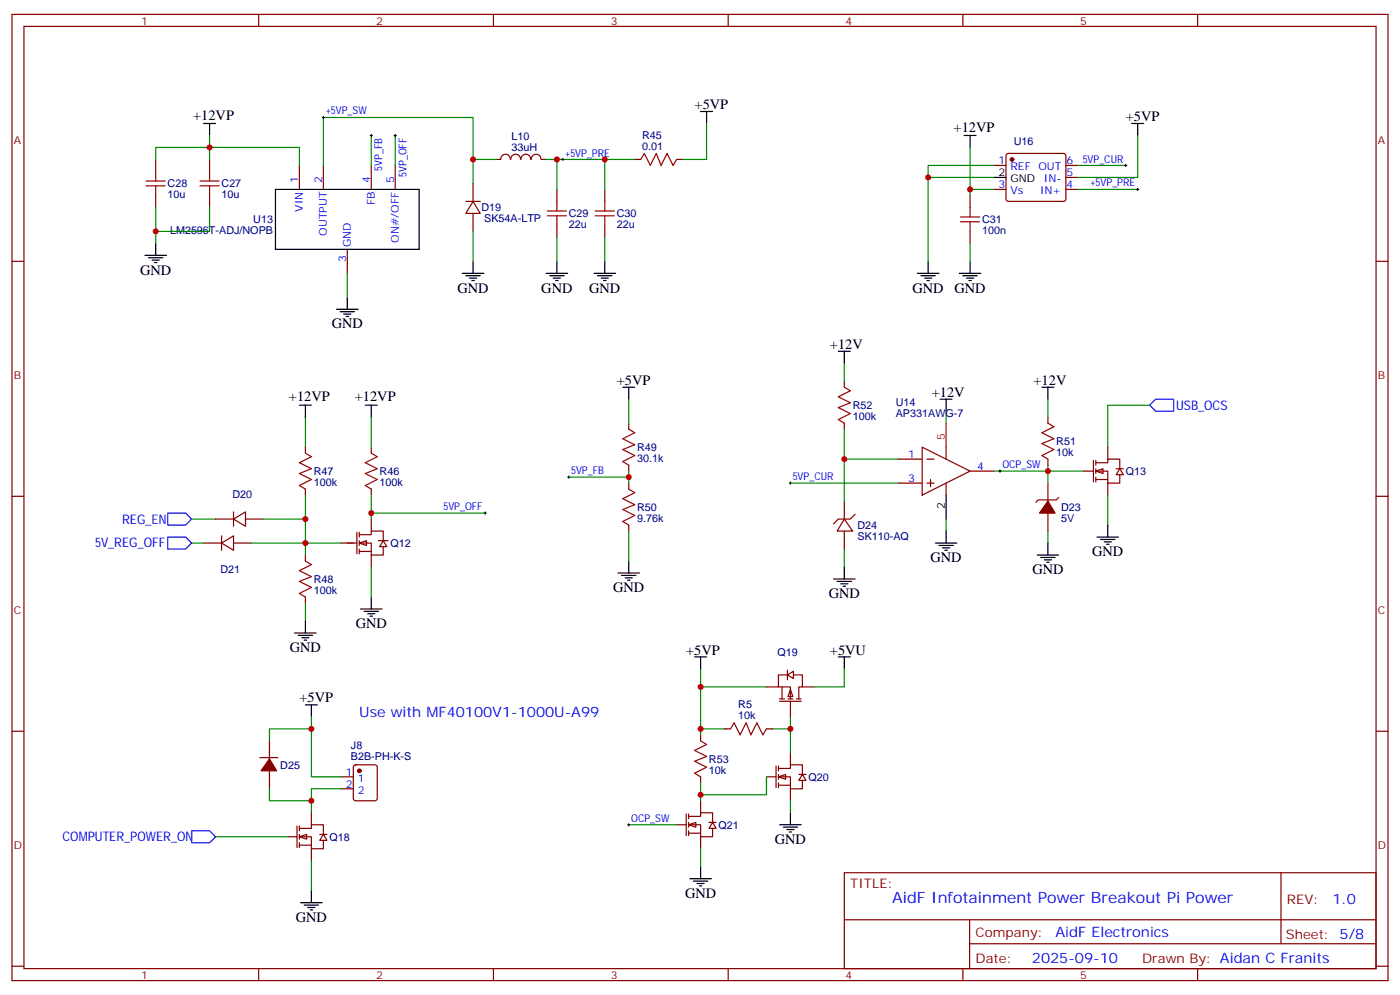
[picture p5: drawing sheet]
<svg xmlns="http://www.w3.org/2000/svg" width="412mm" height="293mm" viewBox="0 0 412 293" stroke-linecap="round" stroke-linejoin="round" font-family="sans-serif">
<g fill="none" stroke="#870000" stroke-width=".35">
<path d="M3.5 4.2h405.4v284.4h-405.4zM7.1 7.8h398.2v277.2h-398.2zM76.2 4.2v3.6M145.3 4.2v3.6M214.5 4.2v3.6M283.6 4.2v3.6M352.8 4.2v3.6M45.9 46.9v3.5M45.9 57.5v3.5M61.7 46.9v3.5M61.7 57.5v3.5M88.2 48.7v7"/>
<path d="M95.2 48.7v7M109.4 48.7v7M116.4 48.7v7M137.2 59.3h4.3M139.3 59.3l2.2 3.5h-4.3zM139.3 54v5.3M164 55.7v3.6M178.2 55.7v3.6M187 46.9h1.7M199.3 46.9h1.8M285.8 57.5v3.5M292.8 48.7h3.5"/>
<path d="M292.8 55.7h3.5M296.6 45.4l.4-.2h16.3l.5 .2 .2 .5v12.7l-.3 .5-.4 .2h-16.3l-.5-.3-.2-.4v-12.7zM314 48.7h3.5M314 55.7h3.5M314 52.2h3.5M3.5 76.9h3.6M102.3 73.4v7M139.3 62.8v5.3M164 66.3v3.5M178.2 66.3v3.5M285.8 68.1v3.5M405.3 76.9h3.6"/>
<path d="M3.5 146.1h3.6M60 159.8h5.3M63.5 152.8h5.3M65.3 159.8l3.5-2.1v4.2zM65.3 157.7v4.2M68.8 152.8l3.5-2.2v4.3zM68.8 150.6v4.3M68.8 159.8h5.3M72.3 152.8h5.3M405.3 146.1h3.6M3.5 215.2h3.6M405.3 215.2h3.6"/>
<path d="M248.7 256.8h156.6v28.2h-156.6zM377.3 256.8v20.9M248.7 270.7h156.5M285.6 277.7h119.6M285.6 270.7v14.1M3.5 284.3h3.6M76.2 285v3.6M145.3 285v3.6M214.5 285v3.6M283.6 285v3.6M352.8 285v3.6M405.3 284.3h3.6"/>
</g>
<g fill="none" stroke="#000" stroke-width=".35">
<path d="M60 36.3h3.5M61.7 36.3v3.6M206.4 32.8h3.5M208.1 32.8v3.5M284 39.9h3.5M285.8 39.9v3.5M333.4 36.3h3.5M335.1 36.3v3.6M81.1 55.7h42.4v17.7h-42.4zM292.8 52.2h3.5M42.7 75.1h6.3M43.7 75.8h4.3"/>
<path d="M44.8 76.6h2.1M45.5 77.3h.7M45.9 71.6v3.5M139.3 76.9v3.5M164 76.9v3.5M178.2 76.9v3.5M273.4 76.9v3.5M285.8 76.9v3.5M99.1 91h6.4M100.2 91.7h4.2M101.2 92.4h2.2M102 93.1h.7"/>
<path d="M102.3 87.5v3.5M136.2 80.4h6.3M137.2 81.1h4.3M138.3 81.8h2.1M139 82.6h.7M160.9 80.4h6.3M161.9 81.1h4.3M163 81.8h2.1M163.7 82.6h.7M175 80.4h6.3M176 81.1h4.3M177.1 81.8h2.1"/>
<path d="M177.8 82.6h.7M270.2 80.4h6.4M271.3 81.1h4.2M272.3 81.8h2.2M273 82.6h.8M282.6 80.4h6.3M283.6 81.1h4.3M284.7 81.8h2.1M285.4 82.6h.7"/>
</g>
<g fill="none" stroke="#a10000" stroke-width=".35">
<path d="M43 54.7h5.7M43 53.3h5.7M45.9 50.4v2.9M45.9 54.7v2.8M58.9 54.7h5.7M58.9 53.3h5.7M61.7 50.4v2.9M61.7 54.7v2.8M164 59.3v2.8M178.2 59.3v2.8M188.7 46.9l1.1-1.7 1.8 3.5 1.7-3.5 1.4 3.5 1.8-3.5 1.8 3.5 1-1.8M161.2 63.5h5.7"/>
<path d="M161.2 62.1h5.7M164 63.5v2.8M175.3 63.5h5.7M175.3 62.1h5.7M178.2 63.5v2.8M282.9 65.3h5.7M282.9 63.9h5.7M285.8 61v2.9M285.8 65.3v2.8"/>
</g>
<g fill="none" stroke="#008700" stroke-width=".35">
<path d="M61.7 39.9v7M109.4 39.9v8.8M116.4 39.9v8.8M208.1 36.3v10.6h-7M335.1 39.9v12.3h-17.6M45.9 46.9v-3.5h42.3v5.3M139.3 46.9v7.1M146.4 46.9h-7.1v-12.3h-44.1v14.1M160.5 46.9h3.5v8.8M164 46.9h14.2v8.8M178.2 46.9h8.8M285.8 43.4v12.3"/>
<path d="M292.8 55.7h-7v1.8M292.8 52.2h-19.4v24.7M292.8 48.7h-19.4v3.5M317.5 55.7h17.6M317.5 48.7h14.1M45.9 61v10.6M61.7 61v7.1h-15.8M139.3 68.1v8.8M164 69.8v7.1M178.2 69.8v7.1M285.8 71.6v5.3M102.3 80.4v7.1"/>
<path d="M56.4 152.8h7.1M56.4 159.8h3.6M77.6 152.8h12.4v7h-15.9"/>
</g>
<g fill="none" stroke="#000" stroke-width=".29">
<path d="M94.9 34.6h.7M95.2 34.2v.7M109 39.9h.7M109.4 39.5v.7M116.1 39.9h.7M116.4 39.5v.7M165.5 46.9h.7M165.8 46.6v.7M331.3 48.7h.7M331.6 48.3v.7M334.8 55.7h.7M335.1 55.4v.7"/>
<path d="M142.5 151h.7M142.9 150.6v.7"/>
</g>
<circle cx="298.1" cy="46.9" r=".53" fill="#870000" stroke="#870000" stroke-width=".35"/>
<path d="M49.4 158h5.3l1.7 1.8-1.7 1.8h-5.3zM49.4 151h5.3l1.7 1.8-1.7 1.7h-5.3z" fill="none" stroke="#00f" stroke-width=".35"/>
<g fill="#fff" stroke="#870000" stroke-width=".35">
<path d="M105.8 159.8l2.1-.7v1.4z"/>
<path d="M112.9 159.1l1 1.8h-2.1z"/>
</g>
<g fill="none" stroke="#870000" stroke-width=".35">
<path d="M90 131.6v1.7M109.4 131.6v1.7M185.2 124.5v1.8M185.2 136.9v1.7M308.7 122.8v1.7M308.7 135.1v1.8M90 143.9v1.8M100.5 159.8h4.6M105.1 156.6v6.4M105.8 157.3h3.6v-1h3.5v2.8M105.8 159.8h3.6v3.5h3.5v-2.4M105.8 156.6v1.4"/>
<path d="M105.8 159.1v1.4M109.4 143.9v1.8M109.4 152.8v3.5M111.5 159.1h2.8M185.2 142.2v1.7M185.2 154.5v1.8M308.7 142.2v5.3M308.7 151v5.3M311.9 146.4l-.8 .7h-5.2l-.7 .7M90 163.3v1.8M90 175.7v1.7M105.8 162.3h3.6"/>
<path d="M105.8 161.6v1.4M109.4 163.3v3.6"/>
</g>
<g fill="none" stroke="#008700" stroke-width=".35">
<path d="M185.2 117.5v7M308.7 117.5v5.3M90 122.8v8.8M109.4 122.8v8.8M185.2 138.6v3.6M278.7 121v3.5M308.7 136.9v1.7h-15.9M319.3 138.6h-10.6v3.6M90 145.7v7.1M100.5 159.8h-10.5v3.5M109.4 145.7v5.3M142.9 151h-33.5v1.8"/>
<path d="M167.6 140.4h17.6M185.2 156.3v8.8M278.7 152.8v3.5M308.7 156.3v3.5M326.3 145.7v8.8M90 177.4v5.3M109.4 166.9v8.8"/>
</g>
<g fill="none" stroke="#000" stroke-width=".35">
<path d="M88.2 119.2h3.5M90 119.2v3.6M107.6 119.2h3.5M109.4 119.2v3.6M183.4 113.9h3.6M185.2 113.9v3.6M276.9 117.5h3.6M278.7 117.5v3.5M306.9 113.9h3.5M308.7 113.9v3.6M275.5 159.8h6.4M278.7 156.3v3.5"/>
<path d="M308.7 159.8v3.5M106.2 179.2h6.3M107.2 179.9h4.3M109.4 175.7v3.5M182 168.6h6.4M183.1 169.3h4.2M184.1 170h2.2M184.9 170.7h.7M185.2 165.1v3.5M276.6 160.5h4.2M277.6 161.2h2.2M278.3 161.9h.7"/>
<path d="M305.5 163.3h6.4M306.6 164h4.2M307.6 164.7h2.1M308.3 165.5h.7M86.8 186.3h6.3M87.8 187h4.3M88.9 187.7h2.1M89.6 188.4h.7M90 182.7v3.6M108.3 180.6h2.1M109 181.3h.7"/>
</g>
<path d="M90 133.3l1.7 1.1-3.5 1.8 3.5 1.7-3.5 1.4 3.5 1.8-3.5 1.8 1.8 1M109.4 133.3l1.7 1.1-3.5 1.8 3.5 1.7-3.5 1.4 3.5 1.8-3.5 1.8 1.8 1M185.2 126.3l1.8 1.1-3.6 1.7 3.6 1.8-3.6 1.4 3.6 1.8-3.6 1.7 1.8 1.1M308.7 124.5l1.7 1.1-3.5 1.8 3.5 1.7-3.5 1.4 3.5 1.8-3.5 1.8 1.8 1M185.2 143.9l1.8 1.1-3.6 1.8 3.6 1.7-3.6 1.4 3.6 1.8-3.6 1.8 1.8 1M90 165.1l1.7 1.1-3.5 1.7 3.5 1.8-3.5 1.4 3.5 1.8-3.5 1.7 1.8 1.1" fill="none" stroke="#a10000" stroke-width=".35"/>
<path d="M167.2 140.4h.7M167.6 140.1v.7" fill="none" stroke="#000" stroke-width=".29"/>
<path d="M308.7 147.5l2.1 3.5h-4.6z" fill="#870000" stroke="#870000" stroke-width=".35"/>
<path d="M322.8 138.6l2.1-.7v1.4z" fill="#fff" stroke="#870000" stroke-width=".35"/>
<g fill="none" stroke="#870000" stroke-width=".35">
<path d="M248.7 112.2v1.7M248.7 124.5v1.8M264.6 135.1h7M271.6 131.6l14.2 7-14.2 7.1zM273 135.1h2.2M278.7 131.6v3.5M285.8 138.6h7M319.3 138.6h2.8M322.1 135.5v6.3M322.8 136.2h3.5v-1.1h3.5v2.8M322.8 138.6h3.5v3.6h3.5v-2.5M322.8 135.5v1.4"/>
<path d="M322.8 137.9v1.4M326.3 131.6v3.5M328.8 137.9h2.1M329.8 137.9l1.1 1.8h-2.1zM248.7 152.8l2.5 3.5h-4.6zM248.7 147.5v5.3M248.7 156.3v5.3M251.9 151.3l-1.4 1.5h-3.6l-1.4 1.4M264.6 142.2h7M273 142.2h2.2M274.1 141.1v2.1M278.7 142.2v3.5"/>
<path d="M322.8 141.1h3.5M322.8 140.4v1.4M326.3 142.2v3.5M100.5 228.6h3.6M100.5 232.1h3.6M104.3 225.3l.5-.2h5.6l.7 .4v9.4l-.4 .7-5.9 .1-.7-.5v-9.4z"/>
</g>
<g fill="none" stroke="#000" stroke-width=".35">
<path d="M246.9 103.4h3.6M248.7 103.4v3.5M278.7 145.7v7.1M323.1 158h6.4M324.2 158.8h4.2M325.3 159.5h2.1M326.3 154.5v3.5M245.5 170.4h6.4M246.6 171.1h4.2M247.6 171.8h2.2M248.4 172.5h.7M248.7 166.9v3.5"/>
<path d="M326 160.2h.7M90 207.4h3.5M91.7 207.4v3.6"/>
</g>
<path d="M278.7 124.5v7.1" fill="none" stroke="#f00" stroke-width=".35"/>
<path d="M338.7 119.2l1.7-1.7h5.3v3.5h-5.3z" fill="none" stroke="#00f" stroke-width=".35"/>
<path d="M248.7 106.9v5.3M338.7 119.2h-12.4v12.4M248.7 126.3v8.8h15.9M248.7 135.1v12.4M232.8 142.2h31.8M248.7 161.6v5.3M91.7 211v17.6h8.8" fill="none" stroke="#008700" stroke-width=".35"/>
<path d="M248.7 113.9l1.8 1.1-3.6 1.8 3.6 1.7-3.6 1.4 3.6 1.8-3.6 1.8 1.8 1" fill="none" stroke="#a10000" stroke-width=".35"/>
<path d="M232.5 142.2h.7M232.8 141.8v.7" fill="none" stroke="#000" stroke-width=".29"/>
<circle cx="105.8" cy="226.8" r=".53" fill="#870000" stroke="#870000" stroke-width=".35"/>
<path d="M88.2 246.2l2.1-.7v1.4z" fill="#fff" stroke="#870000" stroke-width=".35"/>
<g fill="none" stroke="#870000" stroke-width=".35">
<path d="M146.4 46.9h1.1M147.5 46.9a1.41 1.41 0 0 1 1.4-1.5 1.41 1.41 0 0 1 1.4 1.5M150.5 46.9a1.41 1.41 0 0 1 1.4-1.5 1.41 1.41 0 0 1 1.4 1.5M153.5 46.9a1.41 1.41 0 0 1 1.4-1.5 1.41 1.41 0 0 1 1.4 1.5M156.5 46.9a1.41 1.41 0 0 1 1.4-1.5 1.41 1.41 0 0 1 1.4 1.5M159.5 46.9h1M231.8 198.6h-2.5v3.5h3.5v3.6M233.5 198.6h2.9v3.5h-1.1v3.6M79.4 218v5.3M213.4 214.5h1.8M225.8 214.5h1.7M225.8 202.1h3.5"/>
<path d="M229.7 206.4h6.3M229.7 205.7h1.4M230.4 202.1v3.6M232.1 205.7h1.4M232.8 202.8l.7 2.2h-1.4zM232.8 206.4v4.6M234.6 205.7h1.4M236.4 202.1h3.5M76.6 223h5.2M79.4 226.8v5.3M91.7 239.2v3.5M84.7 246.2h2.8"/>
<path d="M87.5 243.1v6.3M88.2 243.8h3.5v-1.1h3.5v2.8M88.2 246.2h3.5v3.6h3.5v-2.5M88.2 248.7h3.5M88.2 243.1v1.4M88.2 245.5v1.4M88.2 248v1.4M91.7 249.8v3.5M94.2 245.5h2.1M95.2 245.5l1.1 1.8h-2.1z"/>
</g>
<path d="M206.4 196.8v5.3h19.4M91.7 214.5h-12.3v3.5M206.4 202.1v12.4h7M232.8 211v3.5h-5.3M79.4 232.1v3.6h12.3M100.5 232.1h-8.8v7.1M63.5 246.2h21.2M91.7 253.3v8.8" fill="none" stroke="#008700" stroke-width=".35"/>
<path d="M204.6 193.3h3.5M206.4 193.3v3.5M88.5 265.6h6.4M89.6 266.3h4.2M90.7 267.1h2.1M91.4 267.8h.7M91.7 262.1v3.5" fill="none" stroke="#000" stroke-width=".35"/>
<path d="M56.4 244.5h5.3l1.8 1.7-1.8 1.8h-5.3z" fill="none" stroke="#00f" stroke-width=".35"/>
<path d="M79.4 223.3l2.1 3.5h-4.6z" fill="#870000" stroke="#870000" stroke-width=".35"/>
<path d="M215.2 214.5l1.1-1.8 1.7 3.6 1.8-3.6 1.4 3.6 1.8-3.6 1.7 3.6 1.1-1.8" fill="none" stroke="#a10000" stroke-width=".35"/>
<path d="M232 198.6l1.7-1v2.1z" fill="#fff" stroke="#870000" stroke-width=".35"/>
<path d="M232 197.2v2.8" fill="none" stroke="#870000" stroke-width=".35"/>
<path d="M229.3 228.6l2.1-.7v1.4z" fill="#fff" stroke="#870000" stroke-width=".35"/>
<path d="M225.8 228.6h2.8M228.6 225.4v6.4M229.3 226.1h3.5v-1h3.6v2.8M229.3 228.6h3.5v3.5h3.6v-2.4M229.3 231.1h3.5M229.3 225.4v1.4M229.3 227.9v1.4M229.3 230.4v1.4M232.8 221.5v3.6M232.8 232.1v3.6M235.3 227.9h2.1M236.4 227.9l1 1.8h-2.1z" fill="none" stroke="#870000" stroke-width=".35"/>
<path d="M248.7 196.8v5.3h-8.8M232.8 214.5v7M232.8 235.7v3.5" fill="none" stroke="#008700" stroke-width=".35"/>
<path d="M246.9 193.3h3.6M248.7 193.3v3.5M232.8 239.2v3.5M229.7 242.7h6.3M230.7 243.4h4.2M231.8 244.1h2.1M232.5 244.8h.7" fill="none" stroke="#000" stroke-width=".35"/>
<path d="M202.8 242.7l2.2-.7v1.4z" fill="#fff" stroke="#870000" stroke-width=".35"/>
<g fill="none" stroke="#870000" stroke-width=".35">
<path d="M206.4 216.3v1.7M202.1 239.5v6.4M202.8 239.5v1.4M206.4 228.6v1.8M206.4 235.7v3.5M199.3 242.7h2.8M202.8 240.2h3.6v-1h3.5v2.8M202.8 242.7h3.6v3.5h3.5v-2.4M202.8 245.2h3.6M202.8 242v1.4M202.8 244.5v1.4M206.4 246.2v3.6"/>
<path d="M208.8 242h2.2M209.9 242l1.1 1.8h-2.2z"/>
</g>
<path d="M206.4 218l1.7 1.1-3.5 1.7 3.5 1.8-3.5 1.4 3.5 1.8-3.5 1.7 1.8 1.1" fill="none" stroke="#a10000" stroke-width=".35"/>
<path d="M206.4 214.5v1.8M206.4 230.4v5.3M225.8 228.6v5.3h-19.4M185.2 242.7h14.1M206.4 249.8v5.3" fill="none" stroke="#008700" stroke-width=".35"/>
<path d="M294.2 138.6h.7M294.6 138.3v.7M184.9 242.7h.7M185.2 242.4v.7" fill="none" stroke="#000" stroke-width=".29"/>
<path d="M203.2 258.6h6.3M204.3 259.3h4.2M205.3 260h2.1M206.4 255.1v3.5M206 260.7h.7" fill="none" stroke="#000" stroke-width=".35"/>
<g fill="#c00">
<circle cx="61.7" cy="43.4" r=".88"/>
<circle cx="45.9" cy="68.1" r=".88"/>
<circle cx="139.3" cy="46.9" r=".88"/>
<circle cx="164" cy="46.9" r=".88"/>
<circle cx="178.2" cy="46.9" r=".88"/>
<circle cx="273.4" cy="52.2" r=".88"/>
<circle cx="285.8" cy="55.7" r=".88"/>
<circle cx="90" cy="159.8" r=".88"/>
<circle cx="109.4" cy="151" r=".88"/>
<circle cx="90" cy="152.8" r=".88"/>
<circle cx="185.2" cy="140.4" r=".88"/>
<circle cx="308.7" cy="138.6" r=".88"/>
<circle cx="248.7" cy="135.1" r=".88"/>
<circle cx="91.7" cy="214.5" r=".88"/>
<circle cx="91.7" cy="235.7" r=".88"/>
<circle cx="206.4" cy="202.1" r=".88"/>
<circle cx="232.8" cy="214.5" r=".88"/>
<circle cx="206.4" cy="214.5" r=".88"/>
<circle cx="206.4" cy="233.9" r=".88"/>
</g>
<text font-size="4.6" fill="#00f" x="262.8" y="265.6">AidF Infotainment Power Breakout Pi Power</text>
<g font-size="4.2">
<text x="56.9" y="35.2">+12VP</text>
<text x="204.6" y="32.1">+5VP</text>
<text x="331.6" y="35.6">+5VP</text>
<text x="280.9" y="38.7">+12VP</text>
<text x="41.3" y="80.8">GND</text>
<text x="134.8" y="86.1">GND</text>
<text x="159.5" y="86.1">GND</text>
<text x="173.6" y="86.1">GND</text>
<text x="268.8" y="86.1">GND</text>
<text x="281.2" y="86.1">GND</text>
<text x="97.7" y="96.7">GND</text>
<text x="244.5" y="102.7">+12V</text>
<text x="181.7" y="113.2">+5VP</text>
<text x="304.4" y="113.2">+12V</text>
<text x="85.1" y="118.1">+12VP</text>
<text x="104.5" y="118.1">+12VP</text>
<text x="274.5" y="116.8">+12V</text>
<text x="274.1" y="165.5">GND</text>
<text x="321.7" y="163.7">GND</text>
<text x="304.1" y="169">GND</text>
<text x="180.6" y="174.3">GND</text>
<text x="244.1" y="176">GND</text>
<text x="104.8" y="184.9">GND</text>
<text x="85.4" y="191.9">GND</text>
<text x="202.1" y="192.6">+5VP</text>
<text x="244.5" y="192.6">+5VU</text>
<text x="88.2" y="206.7">+5VP</text>
<text x="228.2" y="248.4">GND</text>
<text x="201.8" y="264.2">GND</text>
<text x="87.1" y="271.3">GND</text>
</g>
<g font-size="4.2" fill="#00f">
<text x="105.8" y="211">Use with MF40100V1-1000U-A99</text>
<text x="392.5" y="266.1">1.0</text>
<text x="310.9" y="275.6">AidF Electronics</text>
<text x="304" y="283.4">2025-09-10</text>
</g>
<g font-size="3.9" fill="#00f">
<text x="346.4" y="120.7">USB_OCS</text>
<text x="36" y="154.3">REG_EN</text>
<text x="28" y="161.1">5V_REG_OFF</text>
<text x="18.4" y="247.6">COMPUTER_POWER_ON</text>
</g>
<g font-size="3.9" fill="#800">
<text x="250.5" y="261.4">TITLE:</text>
<text x="379.1" y="266.1">REV:</text>
<text x="287.4" y="275.6">Company:</text>
<text x="378.7" y="276.2">Sheet: 5/8</text>
<text x="287.4" y="283.3">Date:</text>
<text x="336.4" y="283.4">Drawn By: Aidan C Franits</text>
</g>
<g font-size="3.2" fill="#800">
<text x="41.6" y="7.2">1</text>
<text x="110.8" y="7.2">2</text>
<text x="179.9" y="7.2">3</text>
<text x="249.1" y="7.2">4</text>
<text x="318.2" y="7.2">5</text>
<text x="4.1" y="42.3">A</text>
<text x="405.9" y="42.3">A</text>
<text x="4.1" y="111.5">B</text>
<text x="405.9" y="111.5">B</text>
<text x="4.1" y="180.6">C</text>
<text x="405.9" y="180.6">C</text>
<text x="4.1" y="249.8">D</text>
<text x="405.9" y="249.8">D</text>
<text x="41.6" y="288">1</text>
<text x="110.8" y="288">2</text>
<text x="179.9" y="288">3</text>
<text x="249.1" y="288">4</text>
<text x="318.2" y="288">5</text>
</g>
<g font-size="3.2" fill="#00f">
<text x="96" y="33.7">+5VP_SW</text>
<text x="166.5" y="46.1">+5VP_PRE</text>
<text x="318.9" y="47.8">5VP_CUR</text>
<text x="87.8" y="54" transform="rotate(-90 87.8 54)">1</text>
<text x="94.9" y="54" transform="rotate(-90 94.9 54)">2</text>
<text x="109" y="54" transform="rotate(-90 109 54)">4</text>
<text x="112.6" y="50.3" transform="rotate(-90 112.6 50.3)">5VP_FB</text>
<text x="116.1" y="54" transform="rotate(-90 116.1 54)">5</text>
<text x="119.7" y="52.1" transform="rotate(-90 119.7 52.1)">5VP_OFF</text>
<text x="294.1" y="48.3">1</text>
<text x="297.6" y="50.1">REF OUT</text>
<text x="307.5" y="53.6">IN-</text>
<text x="314.1" y="51.9">5</text>
<text x="314.1" y="48.3">6</text>
<text x="294.1" y="55.4">3</text>
<text x="297.6" y="57.2">Vs</text>
<text x="306.4" y="57.2">IN+</text>
<text x="314.1" y="55.4">4</text>
<text x="321.2" y="54.9">+5VP_PRE</text>
<text x="89.3" y="62.3" transform="rotate(-90 89.3 62.3)">VIN</text>
<text x="110.4" y="60.4" transform="rotate(-90 110.4 60.4)">FB</text>
<text x="96.3" y="69.4" transform="rotate(-90 96.3 69.4)">OUTPUT</text>
<text x="117.5" y="71.5" transform="rotate(-90 117.5 71.5)">ON#/OFF</text>
<text x="102" y="77.2" transform="rotate(-90 102 77.2)">3</text>
<text x="103.4" y="72.7" transform="rotate(-90 103.4 72.7)">GND</text>
<text x="267.5" y="134.8">1</text>
<text x="295.3" y="137.8">OCP_SW</text>
<text x="168.3" y="139.5">5VP_FB</text>
<text x="233.5" y="141.3">5VP_CUR</text>
<text x="267.5" y="141.8">3</text>
<text x="287.9" y="138.3">4</text>
<text x="130.6" y="150.1">5VP_OFF</text>
<text x="101.9" y="228.2">1</text>
<text x="101.9" y="231.8">2</text>
<text x="105.4" y="230">1</text>
<text x="105.4" y="233.5">2</text>
<text x="185.9" y="241.8">OCP_SW</text>
</g>
<g font-size="3.2" fill="#000080">
<text x="150.7" y="41.1">L10</text>
<text x="189.2" y="40.9">R45</text>
<text x="150.7" y="44.3">33uH</text>
<text x="189.2" y="44.1">0.01</text>
<text x="298.6" y="42.8">U16</text>
<text x="49.4" y="58.3">10u</text>
<text x="49.4" y="55.1">C28</text>
<text x="65.3" y="58.3">10u</text>
<text x="65.3" y="55.1">C27</text>
<text x="74.6" y="65.7">U13</text>
<text x="141.8" y="62.2">D19</text>
<text x="142.6" y="65.4">SK54A-LTP</text>
<text x="167.6" y="63.9">C29</text>
<text x="181.7" y="63.9">C30</text>
<text x="289.3" y="65.7">C31</text>
<text x="50.1" y="68.9">LM2596T-ADJ/NOPB</text>
<text x="167.6" y="67.1">22u</text>
<text x="181.7" y="67.1">22u</text>
<text x="289.3" y="68.9">100n</text>
<text x="263.9" y="119.5">U14</text>
<text x="251.2" y="123.6">100k</text>
<text x="251.2" y="120.4">R52</text>
<text x="263.9" y="122.8">AP331AWG-7</text>
<text x="311.1" y="131">R51</text>
<text x="187.7" y="136">30.1k</text>
<text x="187.7" y="132.7">R49</text>
<text x="311.1" y="134.2">10k</text>
<text x="92.4" y="143">100k</text>
<text x="92.4" y="139.8">R47</text>
<text x="111.8" y="143">100k</text>
<text x="111.8" y="139.8">R46</text>
<text x="331.6" y="139.9">Q13</text>
<text x="68.4" y="146.5">D20</text>
<text x="187.7" y="153.6">9.76k</text>
<text x="187.7" y="150.4">R50</text>
<text x="252.6" y="155.7">D24</text>
<text x="312.6" y="153.6">5V</text>
<text x="312.6" y="150.3">D23</text>
<text x="115" y="161">Q12</text>
<text x="252.6" y="158.9">SK110-AQ</text>
<text x="64.9" y="168.6">D21</text>
<text x="92.4" y="171.6">R48</text>
<text x="92.4" y="174.8">100k</text>
<text x="229" y="192.9">Q19</text>
<text x="217.5" y="208.5">R5</text>
<text x="217.5" y="211.7">10k</text>
<text x="103.4" y="220.5">J8</text>
<text x="82.5" y="226.2">D25</text>
<text x="103.4" y="223.7">B2B-PH-K-S</text>
<text x="208.8" y="227.6">10k</text>
<text x="208.8" y="224.5">R53</text>
<text x="238.1" y="229.8">Q20</text>
<text x="211.7" y="243.9">Q21</text>
<text x="97" y="247.5">Q18</text>
</g>
<g font-size="3.2">
<text x="294.1" y="51.9">2</text>
<text x="297.6" y="53.6">GND</text>
<text x="278.3" y="149.8" transform="rotate(-90 278.3 149.8)">2</text>
</g>
<text font-size="3.2" fill="#f00" x="278.3" y="129.5" transform="rotate(-90 278.3 129.5)">5</text>
</svg>
